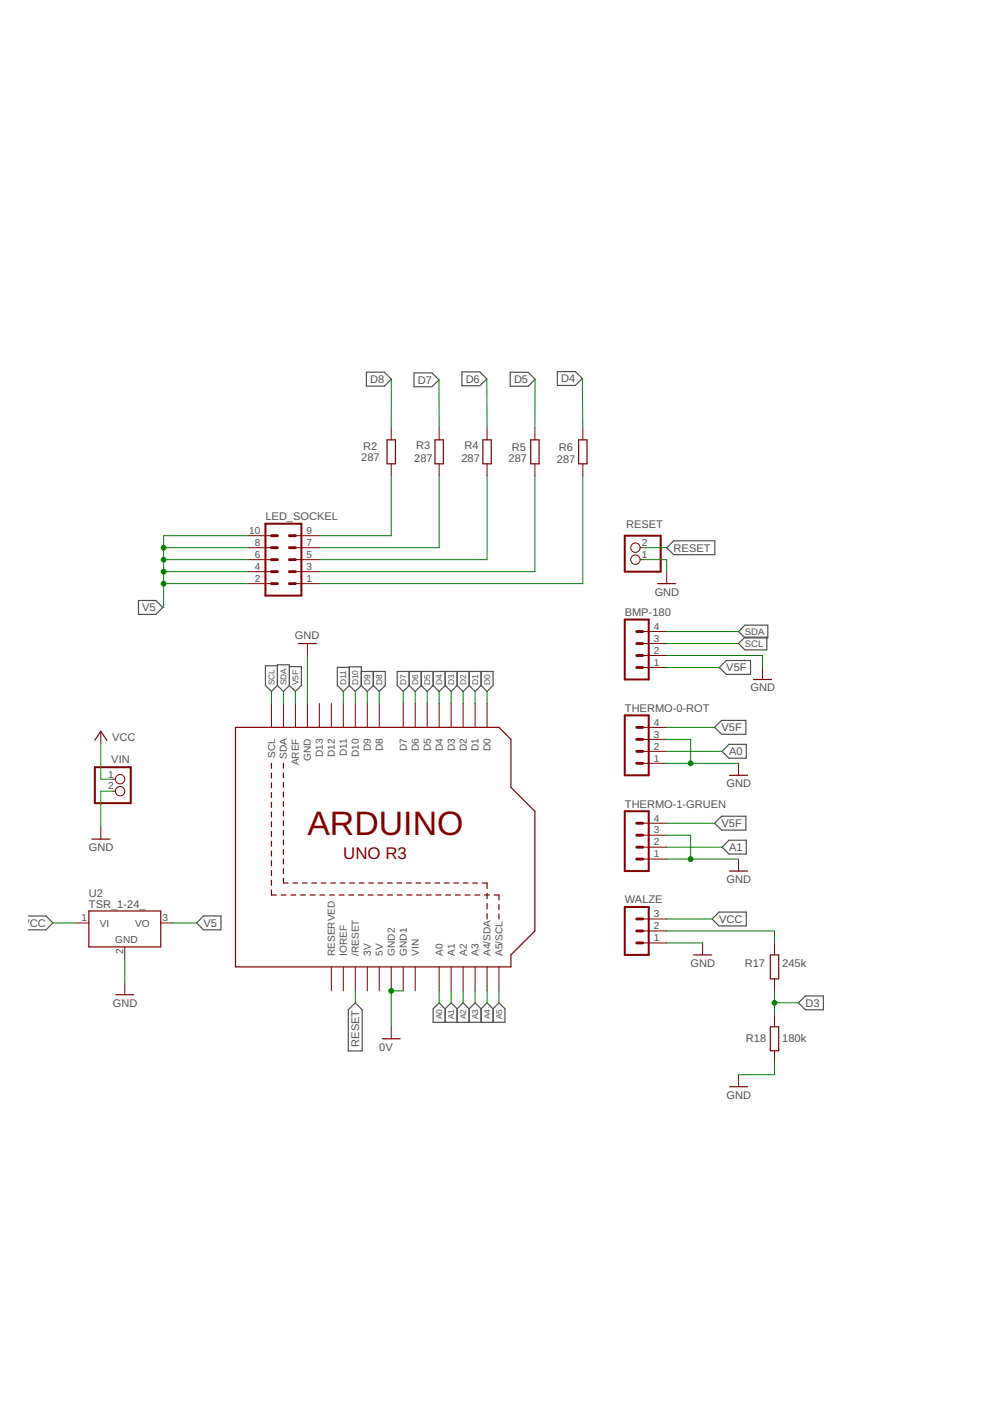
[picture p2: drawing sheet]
<svg xmlns="http://www.w3.org/2000/svg" width="210mm" height="297mm" viewBox="0 0 210 297" stroke-linecap="round" stroke-linejoin="round" font-family="sans-serif">
<g fill="none" stroke="#505050" stroke-width=".25">
<path d="M77.7 78.9h3.8l1.5 1.5-1.5 1.5h-3.8zM87.8 79.1h3.8l1.5 1.4-1.5 1.5h-3.8zM97.9 78.8h3.8l1.5 1.5-1.5 1.5h-3.8zM108.2 78.9h3.8l1.5 1.5-1.5 1.5h-3.8zM118.2 78.8h3.8l1.5 1.4-1.5 1.5h-3.8zM141.4 116.1l1.4-1.4h8.8v2.9h-8.8zM29.4 127.3h3.6l1.5 1.5-1.5 1.5h-3.6zM156.6 133.9l1.3-1.4h4.9v2.8h-4.9zM156.6 136.4l1.3-1.3h4.7v2.7h-4.7zM58.8 145.3l1.3 1.3 1.3-1.3M58.8 145.3v-4.4h2.6v4.4M58.8 141.2h-2.5v4.1l1.3 1.3 1.2-1.3"/>
<path d="M61.4 141.4h2.5v3.9l-1.3 1.3-1.2-1.3M74.1 145.3v-3.9h2.5v3.9M74.1 145.3l1.2 1.3 1.3-1.3M74.1 141.5h-2.6v3.8l1.3 1.3 1.3-1.3M76.6 142.4h5.1v2.9l-1.3 1.3-1.3-1.3M76.6 145.3l1.3 1.3 1.2-1.3M79.1 142.4v2.9M86.8 145.3l-1.3 1.3-1.3-1.3v-2.9h20.3v2.9l-1.2 1.3-1.3-1.3M86.8 145.3l1.2 1.3 1.3-1.3M86.8 142.4v2.9M89.3 145.3l1.3 1.3 1.2-1.3M89.3 142.4v2.9"/>
<path d="M91.8 142.4v2.9M91.8 145.3l1.3 1.3 1.3-1.3M94.4 142.4v2.9M94.4 145.3l1.3 1.3 1.2-1.3M96.9 142.4v2.9M96.9 145.3l1.3 1.3 1.3-1.3M99.5 142.4v2.9M99.5 145.3l1.2 1.3 1.3-1.3M102 142.4v2.9M151.5 154.2l1.5-1.5h5.1v3h-5.1zM152.5 141.5l1.5-1.5h5.1v3h-5.1zM154.6 157.8h3.6v3h-3.6l-1.5-1.5z"/>
<path d="M151.5 174.5l1.5-1.4h5.1v2.9h-5.1zM154.6 178.1h3.6v3h-3.6l-1.5-1.5zM5.9 194.2h3.8l1.5 1.5-1.5 1.4h-3.8M43.2 194.2h3.6v2.9h-3.6l-1.5-1.4zM151 194.8l1.4-1.4h5.8v2.9h-5.8zM73.9 214.1l1.4-1.5 1.5 1.5v8.7h-2.9zM94.4 213.9l-1.3-1.3-1.3 1.3v2.8h15.3v-2.8l-1.3-1.3-1.3 1.3M94.4 213.9v2.8M94.4 213.9l1.3-1.3 1.2 1.3M96.9 213.9v2.8M96.9 213.9l1.3-1.3 1.3 1.3M99.5 213.9v2.8"/>
<path d="M99.5 213.9l1.2-1.3 1.3 1.3M102 213.9v2.8M102 213.9l1.3-1.3 1.2 1.3M104.5 213.9v2.8M169.3 212.6l1.5-1.4h3.8v2.9h-3.8z"/>
</g>
<g fill="none" stroke="#800000" stroke-width=".25">
<path d="M82.1 93.3h1.7v5h-1.7zM92.2 93.3h1.8v5h-1.8zM102.4 93.3h1.8v5h-1.8zM112.5 93.3h1.8v5h-1.8zM122.7 93.3h1.8v5h-1.8zM63.3 136.4h3.8M139.4 123.7h3.9M20.1 157l1.3-2 1.2 2M49.9 154.2h55.9l2.5 2.6v10.1l5.1 5.1v25.4l-5.1 5.1v2.5h-58.4zM159.8 144.1h3.8M19.5 177.9h3.8M57.6 161.8v1.1"/>
<path d="M57.6 163.9v1.1M57.6 166v1M57.6 168v1.1M57.6 170.1v1.1M57.6 172.2v1M57.6 174.2v1.1M57.6 176.3v1.1M57.6 178.4v1M60.1 161.8v1.1M60.1 163.9v1M60.1 165.9v1M60.1 167.9v1.1"/>
<path d="M60.1 169.9v1.1M60.1 172v1M60.1 174v1M60.1 176v1.1M60.1 178.1v1M154.7 164.4h3.8M18.8 193.1h15.3v7.7h-15.3zM57.6 180.4v1.1M57.6 182.5v1.1M57.6 184.6v1M57.6 186.6v1.1M57.6 188.7v1.1h1"/>
<path d="M59.6 189.8h1M60.1 180.1v1M60.1 182.1v1.1M60.1 184.2v1M60.1 186.2v1h1M61.7 189.8h1M62.1 187.2h1M63.7 189.8h1M64.1 187.2h1M65.8 189.8h1M66.1 187.2h1M67.8 189.8h1.1"/>
<path d="M68.1 187.2h1M69.9 189.8h1M70.1 187.2h1M71.9 189.8h1.1M72.1 187.2h1.1M74 189.8h1M74.1 187.2h1M76 189.8h1.1M76.2 187.2h1M78.1 189.8h1M78.2 187.2h1M80.1 189.8h1.1"/>
<path d="M80.2 187.2h1M82.2 189.8h1M82.2 187.2h1M84.2 187.2h1M84.2 189.8h1.1M86.2 187.2h1M86.3 189.8h1M88.2 187.2h1M88.3 189.8h1.1M90.2 187.2h1M90.4 189.8h1M92.2 187.2h1"/>
<path d="M92.4 189.8h1.1M94.2 187.2h1M94.5 189.8h1M96.2 187.2h1M96.5 189.8h1.1M98.2 187.2h1.1M98.6 189.8h1.1M100.2 187.2h1.1M100.6 189.8h1.1M102.3 187.2h1v1.2M102.7 189.8h1.1M103.3 189.4v1.1"/>
<path d="M103.3 191.5v1.2M103.3 193.7v1.1M104.8 189.8h1v1M105.8 191.8v1M105.8 193.8v1M154.7 184.7h3.8M24.6 210.9h3.8M147.1 202.5h3.8M163.3 202.5h1.8v5h-1.8zM163.3 217.7h1.8v5.1h-1.8zM81 220.2h3.9M154.7 230.4h3.8"/>
</g>
<g fill="none" stroke="#800000" stroke-width=".21">
<path d="M83 90.7v2.6M83 98.3v2.6M93.1 90.7v2.6M93.1 98.3v2.6M103.3 90.7v2.6M103.3 98.3v2.6M113.4 90.7v2.6M113.4 98.3v2.6M123.6 90.7v2.6M123.6 98.3v2.6M52.5 118.7h5.1M52.5 116.1h5.1"/>
<path d="M52.5 113.6h5.1M62.6 118.7h5.1M62.6 116.1h5.1M62.6 113.6h5.1M135.7 118.7h.6M135.7 116.1h.6M52.5 123.7h5.1M52.5 121.2h5.1M62.6 123.7h5.1M62.6 121.2h5.1M65.2 136.4v2.6M136.3 139h5.1"/>
<path d="M136.3 136.4h5.1M136.3 133.9h5.1M141.4 121.2v2.5M21.4 155v2.6M57.6 149.1v5.1M60.1 149.1v5.1M62.6 149.1v5.1M65.2 149.1v5.1M67.7 149.1v5.1M70.3 149.1v5.1M72.8 149.1v5.1M75.3 149.1v5.1"/>
<path d="M77.9 149.1v5.1M80.4 149.1v5.1M85.5 149.1v5.1M88 149.1v5.1M90.6 149.1v5.1M93.1 149.1v5.1M95.7 149.1v5.1M98.2 149.1v5.1M100.7 149.1v5.1M103.3 149.1v5.1M136.3 159.3h5.1M136.3 156.8h5.1"/>
<path d="M136.3 154.2h5.1M136.3 141.5h5.1M161.7 141.5v2.6M21.4 175.4v2.5M23.9 165.2h.6M23.9 167.7h.6M136.3 179.6h5.1M136.3 177.1h5.1M136.3 174.5h5.1M136.3 161.8h5.1M156.6 161.8v2.6M16.3 195.7h2.5"/>
<path d="M34.1 195.7h2.5M136.3 182.1h5.1M136.3 199.9h5.1M136.3 197.4h5.1M136.3 194.8h5.1M149 199.9v2.6M156.6 182.1v2.6M164.2 199.9v2.6M26.5 200.8v2.5M26.5 208.4v2.5M70.3 205v5.1M72.8 205v5.1"/>
<path d="M75.3 205v5.1M77.9 205v5.1M80.4 205v5.1M83 205v5.1M83 217.7v2.5M85.5 205v5.1M88 205v5.1M93.1 205v5.1M95.7 205v5.1M98.2 205v5.1M100.7 205v5.1M103.3 205v5.1"/>
<path d="M105.8 205v5.1M164.2 207.5v2.6M164.2 215.2v2.5M156.6 227.9v2.5M164.2 222.8v2.5"/>
<circle cx="134.7" cy="116.1" r=".99"/>
<circle cx="134.7" cy="118.7" r=".99"/>
<circle cx="25.5" cy="167.7" r=".99"/>
<circle cx="25.5" cy="165.2" r=".99"/>
</g>
<path d="M56.3 111h7.6v15.3h-7.6zM132.5 113.6h7.6v7.6h-7.6zM132.5 131.4h5v12.7h-5zM132.5 151.7h5v12.7h-5zM20.1 162.7h7.6v7.6h-7.6zM132.5 172h5v12.7h-5zM132.5 192.3h5v10.2h-5z" fill="none" stroke="#800000" stroke-width=".42"/>
<g fill="none" stroke="#800000" stroke-width=".61">
<path d="M57.6 118.7h1.2M57.6 113.6h1.2M57.6 116.1h1.2M61.4 118.7h1.2M61.4 113.6h1.2M61.4 116.1h1.2M57.6 121.2h1.2M57.6 123.7h1.2M61.4 121.2h1.2M61.4 123.7h1.2M135 136.4h1.3M135 139h1.3"/>
<path d="M135 133.9h1.3M135 156.8h1.3M135 159.3h1.3M135 154.2h1.3M135 141.5h1.3M135 177.1h1.3M135 179.6h1.3M135 174.5h1.3M135 161.8h1.3M135 182.1h1.3M135 194.8h1.3M135 197.4h1.3"/>
<path d="M135 199.9h1.3"/>
</g>
<g fill="none" stroke="#008000" stroke-width=".21">
<path d="M83 80.4v10.3M93.1 80.5v10.2M103.2 80.3l.1 10.4M113.5 80.4l-.1 10.3M123.5 80.2l.1 10.5M34.7 118.7h17.8M34.7 116.1h17.8M52.5 113.6h-17.8v15.2M83 100.9v12.7h-15.3M93.1 100.9v15.2h-25.4M103.3 100.9v17.8h-35.6M113.4 100.9v20.3h-45.7"/>
<path d="M123.6 100.9v22.8h-55.9M136.3 118.7h5.1v2.5M136.3 116.1h5.1M34.7 121.2h17.8M34.7 123.7h17.8M65.2 139v10.1M141.4 139h20.3v2.5M141.4 133.9h15.2M141.4 136.4h15.2M21.4 157.6v7.6h2.5M57.6 146.6v2.5M60.1 146.6v2.5"/>
<path d="M62.6 146.6v2.5M72.8 146.6v2.5M75.3 146.6v2.5M77.9 146.6v2.5M80.4 146.6v2.5M85.5 146.6v2.5M88 146.6v2.5M90.6 146.6v2.5M93.1 146.6v2.5M95.7 146.6v2.5M98.2 146.6v2.5M100.7 146.6v2.5"/>
<path d="M103.3 146.6v2.5M141.4 156.8h5v5M141.4 159.3h11.7M141.4 141.5h11.1M141.4 154.2h10.1M23.9 167.7h-2.5v7.7M141.4 177.1h5v5M141.4 161.8h15.2M141.4 179.6h11.7M141.4 174.5h10.1M11.2 195.7h5.1M36.6 195.7h5.1"/>
<path d="M141.4 182.1h15.2M141.4 199.9h7.6M141.4 197.4h22.8v2.5M141.4 194.8h9.6M26.5 203.3v5.1M75.3 210.1v2.5M85.5 210.1h-2.5v7.6M93.1 210.1v2.5M95.7 210.1v2.5M98.2 210.1v2.5M100.7 210.1v2.5M103.3 210.1v2.5"/>
<path d="M105.8 210.1v2.5M164.2 210.1v5.1M164.2 212.6h5.1M164.2 225.3v2.6h-7.6"/>
</g>
<g fill="#008000" stroke="#008000" stroke-width=".21">
<circle cx="83" cy="210.1" r=".51"/>
<circle cx="146.4" cy="182.1" r=".51"/>
<circle cx="146.4" cy="161.8" r=".51"/>
<circle cx="164.2" cy="212.6" r=".51"/>
<circle cx="34.7" cy="116.1" r=".51"/>
<circle cx="34.7" cy="118.7" r=".51"/>
<circle cx="34.7" cy="121.2" r=".51"/>
<circle cx="34.7" cy="123.7" r=".51"/>
</g>
<text font-size="7.2" fill="#800000" x="65.2" y="177.1">ARDUINO</text>
<text font-size="3.6" fill="#800000" x="72.8" y="182.1">UNO R3</text>
<g font-size="2.3" fill="#505050">
<text x="78.5" y="81.2">D8</text>
<text x="88.6" y="81.4">D7</text>
<text x="98.7" y="81.2">D6</text>
<text x="109" y="81.2">D5</text>
<text x="119" y="81.1">D4</text>
<text x="77" y="95.3">R2</text>
<text x="88.3" y="95.1">R3</text>
<text x="98.5" y="95.2">R4</text>
<text x="108.5" y="95.6">R5</text>
<text x="118.5" y="95.7">R6</text>
<text x="76.6" y="97.8">287</text>
<text x="87.8" y="97.8">287</text>
<text x="97.8" y="97.9">287</text>
<text x="107.8" y="98">287</text>
<text x="118.1" y="98.1">287</text>
<text x="56.3" y="110.3">LED_SOCKEL</text>
<text x="132.7" y="112">RESET</text>
<text x="142.8" y="117">RESET</text>
<text x="30.2" y="129.6">V5</text>
<text x="132.5" y="130.6">BMP-180</text>
<text x="138.8" y="126.3">GND</text>
<text x="62.5" y="135.6">GND</text>
<text x="154" y="142.4">V5F</text>
<text x="159.1" y="146.6">GND</text>
<text x="132.5" y="150.9">THERMO-0-ROT</text>
<text x="153" y="155.1">V5F</text>
<text x="23.6" y="161.8">VIN</text>
<text x="23.8" y="157.2">VCC</text>
<text x="154.6" y="160.1">A0</text>
<text x="154.1" y="166.9">GND</text>
<text x="132.5" y="171.2">THERMO-1-GRUEN</text>
<text x="153" y="175.4">V5F</text>
<text x="18.8" y="180.4">GND</text>
<text x="154.6" y="180.4">A1</text>
<text x="18.8" y="190.2">U2</text>
<text x="132.5" y="191.5">WALZE</text>
<text x="154.1" y="187.2">GND</text>
<text x="4.8" y="196.5">VCC</text>
<text x="18.8" y="192.5">TSR_1-24_</text>
<text x="43.2" y="196.5">V5</text>
<text x="152.4" y="195.7">VCC</text>
<text x="146.4" y="205">GND</text>
<text x="157.9" y="205">R17</text>
<text x="165.9" y="205">245k</text>
<text x="23.9" y="213.5">GND</text>
<text x="170.8" y="213.5">D3</text>
<text x="76.2" y="221.9" transform="rotate(-90 76.2 221.9)">RESET</text>
<text x="158.1" y="221">R18</text>
<text x="165.8" y="221">180k</text>
<text x="80.4" y="222.8">0V</text>
<text x="154.1" y="232.9">GND</text>
</g>
<g font-size="2.1" fill="#505050">
<text x="52.8" y="113.2">10</text>
<text x="65" y="113.2">9</text>
<text x="54" y="118.3">6</text>
<text x="54" y="115.8">8</text>
<text x="65" y="118.3">5</text>
<text x="65" y="115.8">7</text>
<text x="136.1" y="118.3">1</text>
<text x="136.1" y="115.8">2</text>
<text x="54" y="123.4">2</text>
<text x="54" y="120.8">4</text>
<text x="65" y="123.4">1</text>
<text x="65" y="120.8">3</text>
<text x="138.6" y="136.1">3</text>
<text x="138.6" y="133.5">4</text>
<text x="138.6" y="141.2">1</text>
<text x="138.6" y="138.6">2</text>
<text x="138.6" y="153.9">4</text>
<text x="58.3" y="160.7" transform="rotate(-90 58.3 160.7)">SCL</text>
<text x="60.8" y="160.9" transform="rotate(-90 60.8 160.9)">SDA</text>
<text x="65.9" y="161.3" transform="rotate(-90 65.9 161.3)">GND</text>
<text x="68.5" y="160.5" transform="rotate(-90 68.5 160.5)">D13</text>
<text x="71" y="160.5" transform="rotate(-90 71 160.5)">D12</text>
<text x="73.5" y="160.3" transform="rotate(-90 73.5 160.3)">D11</text>
<text x="76.1" y="160.5" transform="rotate(-90 76.1 160.5)">D10</text>
<text x="78.6" y="159.3" transform="rotate(-90 78.6 159.3)">D9</text>
<text x="81.2" y="159.3" transform="rotate(-90 81.2 159.3)">D8</text>
<text x="86.2" y="159.3" transform="rotate(-90 86.2 159.3)">D7</text>
<text x="88.8" y="159.3" transform="rotate(-90 88.8 159.3)">D6</text>
<text x="91.3" y="159.3" transform="rotate(-90 91.3 159.3)">D5</text>
<text x="93.9" y="159.3" transform="rotate(-90 93.9 159.3)">D4</text>
<text x="96.4" y="159.3" transform="rotate(-90 96.4 159.3)">D3</text>
<text x="98.9" y="159.3" transform="rotate(-90 98.9 159.3)">D2</text>
<text x="101.5" y="159.3" transform="rotate(-90 101.5 159.3)">D1</text>
<text x="104" y="159.3" transform="rotate(-90 104 159.3)">D0</text>
<text x="138.6" y="161.5">1</text>
<text x="138.6" y="158.9">2</text>
<text x="138.6" y="156.4">3</text>
<text x="22.9" y="164.8">1</text>
<text x="22.9" y="167.4">2</text>
<text x="63.4" y="162.2" transform="rotate(-90 63.4 162.2)">AREF</text>
<text x="138.6" y="179.3">2</text>
<text x="138.6" y="176.7">3</text>
<text x="138.6" y="174.2">4</text>
<text x="138.6" y="181.8">1</text>
<text x="17.3" y="195.3">1</text>
<text x="21.2" y="196.4">VI</text>
<text x="28.6" y="196.4">VO</text>
<text x="34.4" y="195.3">3</text>
<text x="138.6" y="197">2</text>
<text x="138.6" y="194.5">3</text>
<text x="24.4" y="200">GND</text>
<text x="26.1" y="202.3" transform="rotate(-90 26.1 202.3)">2</text>
<text x="71" y="202.7" transform="rotate(-90 71 202.7)">RESERVED</text>
<text x="73.5" y="202.7" transform="rotate(-90 73.5 202.7)">IOREF</text>
<text x="76.1" y="202.7" transform="rotate(-90 76.1 202.7)">/RESET</text>
<text x="78.6" y="202.7" transform="rotate(-90 78.6 202.7)">3V</text>
<text x="81.2" y="202.7" transform="rotate(-90 81.2 202.7)">5V</text>
<text x="83.7" y="202.7" transform="rotate(-90 83.7 202.7)">GND2</text>
<text x="86.2" y="202.7" transform="rotate(-90 86.2 202.7)">GND1</text>
<text x="88.8" y="202.7" transform="rotate(-90 88.8 202.7)">VIN</text>
<text x="93.9" y="202.7" transform="rotate(-90 93.9 202.7)">A0</text>
<text x="96.4" y="202.7" transform="rotate(-90 96.4 202.7)">A1</text>
<text x="98.9" y="202.7" transform="rotate(-90 98.9 202.7)">A2</text>
<text x="101.5" y="202.7" transform="rotate(-90 101.5 202.7)">A3</text>
<text x="104" y="202.7" transform="rotate(-90 104 202.7)">A4/SDA</text>
<text x="106.6" y="202.7" transform="rotate(-90 106.6 202.7)">A5/SCL</text>
<text x="138.6" y="199.6">1</text>
</g>
<g font-size="2" fill="#505050">
<text x="157.9" y="134.6">SDA</text>
<text x="157.9" y="137.2">SCL</text>
</g>
<g font-size="1.8" fill="#505050">
<text x="58.2" y="145.3" transform="rotate(-90 58.2 145.3)">SCL</text>
<text x="60.7" y="145.3" transform="rotate(-90 60.7 145.3)">SDA</text>
<text x="63.3" y="145.3" transform="rotate(-90 63.3 145.3)">V5F</text>
<text x="73.4" y="145.3" transform="rotate(-90 73.4 145.3)">D11</text>
<text x="76" y="145.3" transform="rotate(-90 76 145.3)">D10</text>
<text x="78.5" y="145.3" transform="rotate(-90 78.5 145.3)">D9</text>
<text x="81" y="145.3" transform="rotate(-90 81 145.3)">D8</text>
<text x="86.1" y="145.3" transform="rotate(-90 86.1 145.3)">D7</text>
<text x="88.7" y="145.3" transform="rotate(-90 88.7 145.3)">D6</text>
<text x="91.2" y="145.3" transform="rotate(-90 91.2 145.3)">D5</text>
<text x="93.7" y="145.3" transform="rotate(-90 93.7 145.3)">D4</text>
<text x="96.3" y="145.3" transform="rotate(-90 96.3 145.3)">D3</text>
<text x="98.8" y="145.3" transform="rotate(-90 98.8 145.3)">D2</text>
<text x="101.4" y="145.3" transform="rotate(-90 101.4 145.3)">D1</text>
<text x="103.9" y="145.3" transform="rotate(-90 103.9 145.3)">D0</text>
<text x="93.7" y="216.1" transform="rotate(-90 93.7 216.1)">A0</text>
<text x="96.3" y="216.1" transform="rotate(-90 96.3 216.1)">A1</text>
<text x="98.8" y="216.1" transform="rotate(-90 98.8 216.1)">A2</text>
<text x="101.4" y="216.1" transform="rotate(-90 101.4 216.1)">A3</text>
<text x="103.9" y="216.1" transform="rotate(-90 103.9 216.1)">A4</text>
<text x="106.4" y="216.1" transform="rotate(-90 106.4 216.1)">A5</text>
</g>
</svg>
